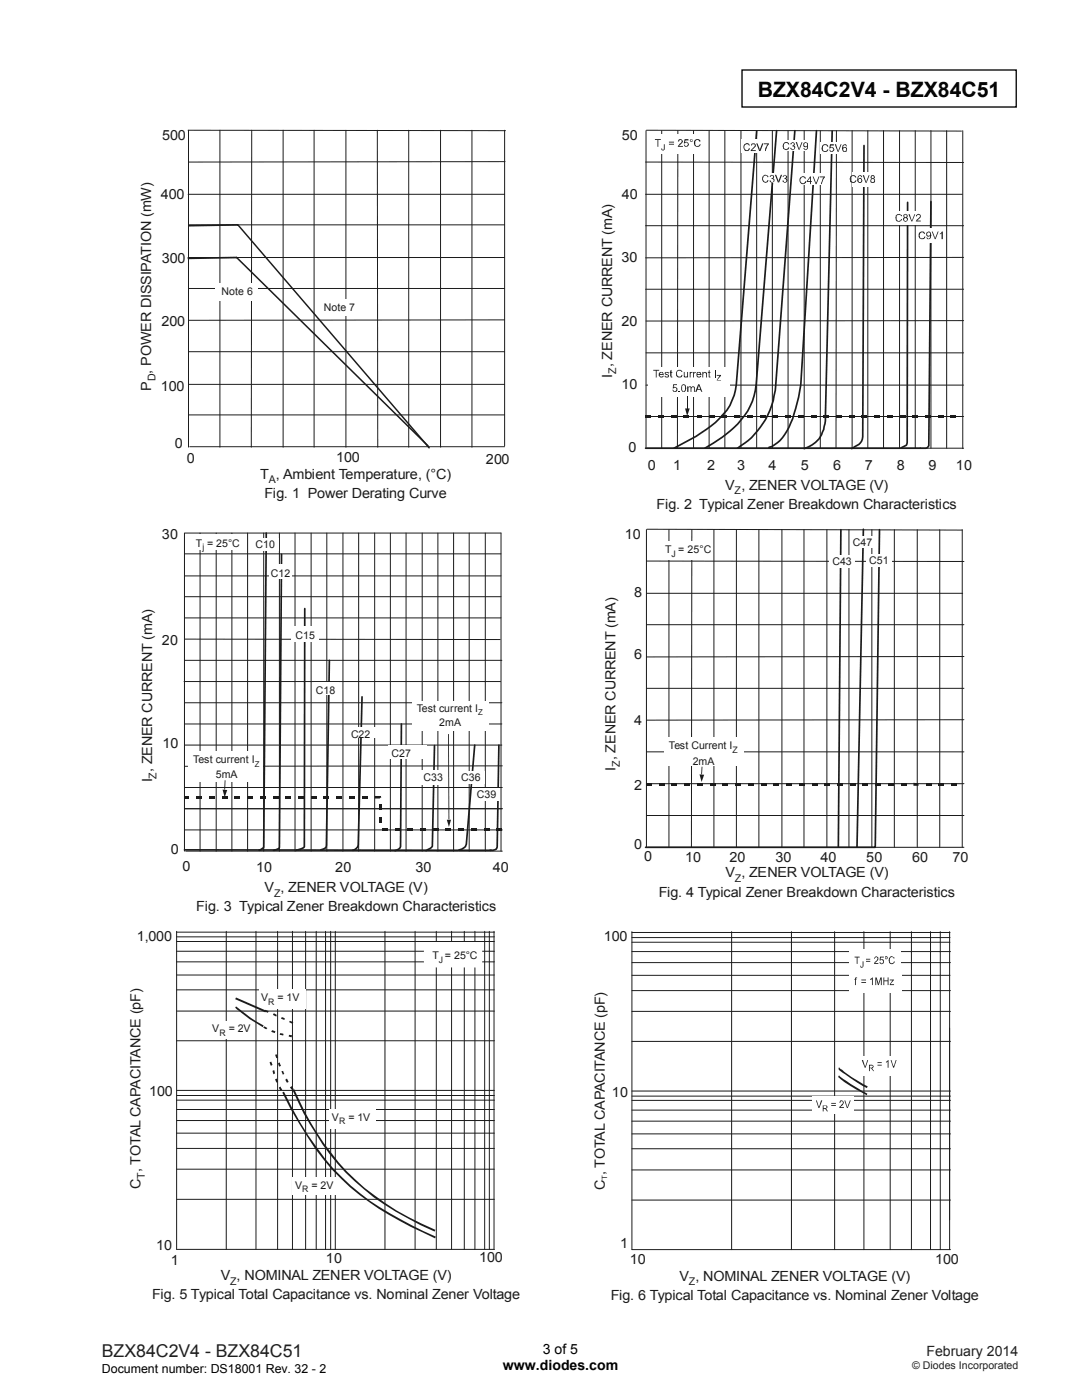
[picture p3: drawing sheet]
<svg xmlns="http://www.w3.org/2000/svg" width="216mm" height="279mm" viewBox="0 0 216 279" stroke-linecap="round" stroke-linejoin="round" font-family="sans-serif">
<path d="M148.1 14h54.7v7.4h-54.7z" fill="none" stroke="#000" stroke-width=".26"/>
<g fill="none" stroke="#1f1a17" stroke-width=".2">
<path d="M37.5 26l63.4 .1M37.5 38.8h63.2M37.6 26v63.2M43.9 26v63.2M50.2 26l-.1 63.2M56.5 26v63.2M62.7 26v63.2M69 26v63.2M75.3 26l.1 63.2M81.6 26v63.2M87.9 26v63.2M94.2 26v63.2"/>
<path d="M100.7 26v63M100.8 32.3h-63.2M37.5 51.4h63.2M37.6 44.9h63.1M37.6 57.6h63.1M37.6 76.7h63.1M37.6 70.2h63.1M100.7 63.8l-63.1 .1M37.6 82.8h63.1M37.9 89.2h62.8"/>
</g>
<g fill="#1f1a17">
<path d="M37.4 51.4l9.9-.2v.4l-9.9 .1zM47.3 51.2v.2zM47.3 51.2l38.2 37.7-.1 .3-38.2-37.6z"/>
<path d="M37.6 44.9l9.8-.2v.3l-9.8 .2zM47.4 44.7v.2zM47.5 44.7l38.3 44.6-.2 .3-38.3-44.6z"/>
</g>
<g fill="#fff">
<path d="M42.9 56.6h8.5v3.4h-8.5z"/>
<path d="M63.4 59.8h8.4v3.4h-8.4z"/>
</g>
<g fill="none" stroke="#1f1a17" stroke-width=".2">
<path d="M128.8 32.3l63.5 .1M128.8 38.8h63.2M128.9 26.1v63.4M129 26l62.9 .2M132 26.1v63.4M135.3 26.1l-.1 63.4M138.4 26.1v63.4M141.5 26.1v63.4M144.6 26.1v63.4M147.8 26.1v63.4M151 26.1v63.4M154.1 26.1v63.4"/>
<path d="M157.2 26.1v63.4M160.5 26.1v63.4M163.7 26.1v63.4M166.9 26.1l-.1 63.4M170 26.1v63.4M173.2 26.1v63.4M176.3 26.1v63.4M179.5 26.1v63.4M182.6 26.1v63.4M185.8 26.1v63.4M188.9 26.1v63.4M192.1 26.1v63.4"/>
<path d="M128.8 45h63.5M128.8 57.7h63.5M192.3 51.4l-63.5 .1M128.9 76.9h63.4M128.9 70.4h63.4M192.3 64l-63.4 .1M128.9 83.1h63.4M129.2 89.5h63.1"/>
</g>
<path d="M151 26.2l-4.1 50.6a10.9 10.9 0 0 1-4.1 7.5l-1 .7a45.7 45.7 0 0 1-7.3 4.5M155 26.1l-4.1 50.5a13.5 13.5 0 0 1-6 10.1l-4.2 2.8M158.6 26.1l-3.8 50.7a15.8 15.8 0 0 1-7.6 12.7M162.9 26.1l-3.1 50.7-.4 2.4a18.9 18.9 0 0 1-3.8 8.7l-1.6 1.2-.6 .2M166.1 26.2l-1.4 57a6.3 6.3 0 0 1-2.6 5.6l-1.6 .7M172.4 29l-.3 58.2a2.1 2.1 0 0 1-1.5 1.9l-.7 .4M181.1 40.4l-.1 47.9-.2 .6-1 .5M185.8 40.2l-.5 48.4a.76 .76 0 0 1-.6 .9h-55.9" fill="none" stroke="#1f1a17" stroke-width=".34"/>
<path d="M130 26.9h10.7v3.8h-10.7z" fill="#fff"/>
<g fill="#1f1a17">
<path d="M130.7 27.8h1.2v.1h-.5v1.4h-.2v-1.4h-.5z" fill-rule="evenodd"/>
<path d="M133.5 28.3h1v.1h-1zM133.5 28.7h1v.2h-1z" fill-rule="evenodd"/>
<path d="M135.4 27.9l.5-.1 .4 .4-.8 .9h.8v.2h-1l.3-.6a.6 .6 0 0 0 .4-.7l-.3-.1-.2 .4-.2-.1z" fill-rule="evenodd"/>
<path d="M136.6 27.8h.8v.2h-.6l-.1 .4 .2-.1 .4 .1 .2 .4-.4 .5-.5-.1-.2-.3 .5 .3 .4-.4-.3-.4-.6 .2z" fill-rule="evenodd"/>
<path d="M137.7 27.9l.3-.1 .2 .4a.31 .31 0 0 1-.4 0 .31 .31 0 0 1-.1-.3zM137.8 27.9v.3l.3-.1-.1-.2z" fill-rule="evenodd"/>
<path d="M138.6 27.9l.8-.1 .3 .2 .1 .2-.2 .1-.3-.4h-.2l-.4 .4v.6l.2 .2h.4l.5-.3-.2 .4a.79 .79 0 0 1-1-.2 .79 .79 0 0 1 0-1.1z" fill-rule="evenodd"/>
<path d="M132.5 28.8h.1v1.1l-.3 .2-.3-.1v-.4h.1l.1 .3 .3-.1z" fill-rule="evenodd"/>
</g>
<g fill="#fff">
<path d="M129.3 73.4h16.3v5.8h-16.3z"/>
<path d="M147.9 27.9h5.6v2.6h-5.6z"/>
</g>
<g fill="#1f1a17">
<path d="M148.5 28.8l.5-.3 .5 .2 .1 .3h-.1l-.2-.2h-.4a.59 .59 0 0 0-.3 .7 .59 .59 0 0 0 .7 .4l.2-.4 .1 .1-.3 .5h-.7l-.2-.6z" fill-rule="evenodd"/>
<path d="M150 28.7l.6-.1 .2 .3v.3l-.7 .8h.7v.1h-1v-.1l.8-1v-.2h-.5v.2h-.2z" fill-rule="evenodd"/>
<path d="M150.9 28.6h.3l.5 1.4 .4-1.4h.2l-.6 1.5h-.2z" fill-rule="evenodd"/>
<path d="M152.4 28.6h1l-.3 .6-.3 .9h-.1v-.4l.5-.9h-.8z" fill-rule="evenodd"/>
</g>
<path d="M152.3 34.5h4.7v2h-4.7z" fill="#fff"/>
<g fill="#1f1a17">
<path d="M152.4 35l.4-.1 .4 .2 .2 .2-.2 .1a.51 .51 0 0 0-.7-.3 .51 .51 0 0 0-.2 .7l.1 .4 .4 .1 .2-.1 .2-.3 .2 .1-.2 .3a.73 .73 0 0 1-.9 0 .73 .73 0 0 1-.2-.8z" fill-rule="evenodd"/>
<path d="M153.7 35.1l.3-.2 .5 .2v.4l-.2 .1 .2 .2v.4l-.5 .3-.5-.4 .3-.1 .1 .3 .5-.1v-.3l-.5-.2 .4-.5-.4-.1-.1 .2h-.2z" fill-rule="evenodd"/>
<path d="M154.6 34.9h.3l.4 1.3 .5-1.3h.3l-.6 1.5h-.3z" fill-rule="evenodd"/>
<path d="M156.3 35.1l.4-.2 .4 .3-.3 .4h.2l.2 .4-.2 .3a.64 .64 0 0 1-.9-.1l.2-.2 .2 .3 .4-.1v-.3l-.4-.2 .3-.3v-.3h-.3l-.2 .2h-.2z" fill-rule="evenodd"/>
</g>
<path d="M156.1 28h5.6v2.1h-5.6z" fill="#fff"/>
<g fill="#1f1a17">
<path d="M156.5 28.4a.67 .67 0 0 1 1 .4l-.2 .1-.3-.4-.4 .1-.2 .3v.6a.48 .48 0 0 0 .5 .3 .48 .48 0 0 0 .4-.4l.2 .1a.68 .68 0 0 1-.9 .4 .68 .68 0 0 1-.4-.9v-.3z" fill-rule="evenodd"/>
<path d="M157.8 28.5l.4-.1a.45 .45 0 0 1 .2 .7l.3 .2-.2 .5-.3 .2-.4-.2-.1-.3h.1l.3 .3h.2l.2-.3-.1-.2-.3-.1 .3-.5-.3-.2-.2 .3h-.2z" fill-rule="evenodd"/>
<path d="M158.8 28.4h.2l.4 1.3 .6-1.3h.1l-.6 1.5h-.1z" fill-rule="evenodd"/>
<path d="M160.4 28.5l.3-.1 .5 .3v.8l-.3 .4a.43 .43 0 0 1-.6-.4h.2a.3 .3 0 0 0 .3 .3 .3 .3 0 0 0 .3-.3v-.3l-.2 .2-.5-.1zM160.4 28.8a.35 .35 0 0 0 .7 0 .35 .35 0 0 0-.7 0z" fill-rule="evenodd"/>
</g>
<path d="M159.5 34.5h5v2.3h-5z" fill="#fff"/>
<g fill="#1f1a17">
<path d="M159.7 35.4l.5-.3 .5 .3 .1 .2h-.2a.48 .48 0 0 0-.5-.3 .48 .48 0 0 0-.4 .5 .61 .61 0 0 0 .7 .8l.2-.4h.3a.76 .76 0 0 1-1 .5 .89 .89 0 0 1-.2-1.3z" fill-rule="evenodd"/>
<path d="M161.6 35.2h.2v1h.2v.1h-.2v.4h-.2v-.4h-.6zM161.6 35.5l-.5 .7h.5z" fill-rule="evenodd"/>
<path d="M162.2 35.2h.1l.5 1.4 .5-1.4h.2l-.6 1.5h-.1z" fill-rule="evenodd"/>
<path d="M163.6 35.2h1l-.3 .6-.3 .9h-.1v-.2l.5-1.1h-.8z" fill-rule="evenodd"/>
</g>
<path d="M163.8 28.4h5.2v2.3h-5.2z" fill="#fff"/>
<g fill="#1f1a17">
<path d="M164.3 28.9l.6-.1 .4 .4-.3 .1v-.2l-.2-.1h-.4l-.2 .3v.6l.2 .2h.4l.5-.3-.1 .3a.73 .73 0 0 1-1.1 0l-.2-.6 .1-.4z" fill-rule="evenodd"/>
<path d="M165.6 28.8h.8v.2h-.6l-.1 .4 .3-.1 .3 .2 .2 .3-.4 .5-.5-.1-.1-.3 .5 .3 .3-.4-.2-.3-.6 .1z" fill-rule="evenodd"/>
<path d="M166.6 28.8h.2l.4 1.3 .5-1.3h.2l-.6 1.5h-.1z" fill-rule="evenodd"/>
<path d="M168.2 29l.6-.2 .2 .4h-.2l-.1-.2h-.4v.5l.3-.2 .4 .3-.1 .6-.6 .1a1.03 1.03 0 0 1-.1-1.3zM168.3 29.5v.5l.3 .2 .2-.2v-.3l-.2-.2z" fill-rule="evenodd"/>
</g>
<path d="M170 34.5h4.9v2.8h-4.9z" fill="#fff"/>
<g fill="#1f1a17">
<path d="M169.9 35.1a.67 .67 0 0 1 1 .3l-.2 .1-.2-.3a.52 .52 0 0 0-.7 .2l.1 .8 .5 .1 .5-.3-.1 .2a.73 .73 0 0 1-1.1 .1l-.2-.6 .1-.4z" fill-rule="evenodd"/>
<path d="M171.2 35.1l.5-.1 .4 .3-.3 .1-.1-.3h-.3l-.2 .6 .4-.2 .5 .5-.3 .5h-.4a1.05 1.05 0 0 1-.2-1.4zM171.4 35.7v.6h.3l.2-.3-.1-.3z" fill-rule="evenodd"/>
<path d="M172.1 35h.3l.4 1.3 .5-1.3h.2l-.6 1.5h-.2z" fill-rule="evenodd"/>
<path d="M173.9 35h.4l.3 .4-.3 .2 .3 .2v.4l-.3 .3h-.4l-.2-.3v-.3l.2-.3-.2-.2zM174 35.1l-.1 .5h.4v-.4zM174 35.7l-.2 .2v.3l.5 .1 .1-.4z" fill-rule="evenodd"/>
</g>
<g fill="#fff">
<path d="M178.3 42.2h5.4v2.8h-5.4z"/>
<path d="M183 45.6h5.4v2.9h-5.4z"/>
</g>
<g fill="#1f1a17">
<path d="M179 42.8l.4-.1 .5 .2 .1 .2-.2 .1a.49 .49 0 0 0-.4-.4 .49 .49 0 0 0-.5 .4v.6l.3 .3 .5-.1 .1-.3 .2 .1a.69 .69 0 0 1-.9 .4 .69 .69 0 0 1-.4-.9v-.3z" fill-rule="evenodd"/>
<path d="M180.3 42.9l.4-.2 .4 .2v.4l-.2 .1 .3 .4-.2 .3-.3 .2-.4-.2-.1-.3 .1-.3 .2-.1-.2-.2zM180.4 43l.2 .3 .3-.1-.1-.4zM180.3 43.8a.35 .35 0 0 0 .7 0 .35 .35 0 0 0-.7 0z" fill-rule="evenodd"/>
<path d="M181.3 42.8h.2l.4 1.2 .6-1.2h.1l-.6 1.4h-.1z" fill-rule="evenodd"/>
<path d="M182.8 42.9a.64 .64 0 0 1 .8-.1l.1 .5-.7 .7h.7v.2h-1l.9-.9v-.3l-.3-.2-.3 .2v.2h-.2z" fill-rule="evenodd"/>
<path d="M183.5 46.4l.7-.2 .4 .4-.2 .1a.48 .48 0 0 0-.7-.2 .48 .48 0 0 0-.1 .6l.1 .5 .6-.1 .1-.3h.3l-.1 .3a.73 .73 0 0 1-1.1 .1l-.2-.4z" fill-rule="evenodd"/>
<path d="M184.9 46.4l.4-.2a.77 .77 0 0 1 .5 1.2l-.4 .3h-.3l-.3-.3h.2a.3 .3 0 0 0 .3 .2 .3 .3 0 0 0 .3-.2v-.3l-.5 .1-.3-.2zM184.9 46.7a.35 .35 0 0 0 .7 0 .35 .35 0 0 0-.7 0z" fill-rule="evenodd"/>
<path d="M185.9 46.2h.2l.5 1.4 .5-1.4h.2l-.6 1.5h-.2z" fill-rule="evenodd"/>
<path d="M188 46.2h.1v1.5h-.2v-1.2l-.4 .3z" fill-rule="evenodd"/>
<path d="M130.3 73.8h1.2v.2h-.5v1.3h-.1v-1.3h-.6z" fill-rule="evenodd"/>
<path d="M131.6 74.3h.7l.2 .5h-.9l.3 .4 .6-.2-.2 .2-.5 .1-.4-.3v-.4zM131.8 74.4l-.2 .3h.7l-.3-.4z" fill-rule="evenodd"/>
<path d="M132.8 74.2h.5l.2 .2-.2 .2a.22 .22 0 0 0-.2-.3 .22 .22 0 0 0-.2 .3l.6 .2v.4l-.2 .1-.6-.1-.1-.2 .6 .2 .1-.3a.48 .48 0 0 1-.6-.6z" fill-rule="evenodd"/>
<path d="M133.7 74l.3-.2v.4h.2v.2h-.2v.8h.2v.1h-.3l-.2-.3z" fill-rule="evenodd"/>
<path d="M135.1 74a.66 .66 0 0 1 1.1 .2l-.4-.2h-.4l-.3 .2 .1 .8 .6 .2 .2-.4h.2l-.2 .4a.79 .79 0 0 1-1.1-.2v-.7z" fill-rule="evenodd"/>
<path d="M136.4 74.2h.2l.1 1h.3l.1-1h.2v1.1h-.2v-.1l-.1 .1h-.4l-.2-.1z" fill-rule="evenodd"/>
<path d="M137.6 74.2h.2v.2l.1-.2h.3l-.4 .4v.7h-.2z" fill-rule="evenodd"/>
<path d="M138.3 74.2h.2v.2l.1-.2h.3l-.1 .2h-.2l-.1 .9h-.2z" fill-rule="evenodd"/>
<path d="M139.1 74.3l.5-.1 .4 .5-.9 .1 .2 .4 .6-.2-.1 .2-.6 .1a.74 .74 0 0 1-.1-1zM139.2 74.4l-.1 .3h.6l-.2-.4z" fill-rule="evenodd"/>
<path d="M140.1 74.2h.2v.2l.2-.2 .5 .1 .1 1h-.2l-.1-.9h-.4l-.1 .9h-.2z" fill-rule="evenodd"/>
<path d="M141.6 73.8v.4h.2v.2h-.2v.8h.2v.1l-.4-.1v-.8h-.2z" fill-rule="evenodd"/>
<path d="M134.3 76.7h.8v.2h-.6l-.1 .4h.5l.3 .2v.4l-.3 .3-.6-.1-.1-.3 .2 .2a.34 .34 0 0 0 .5-.1 .34 .34 0 0 0 0-.4 .34 .34 0 0 0-.5-.1l-.2 .1z" fill-rule="evenodd"/>
<path d="M136 76.9a.5 .5 0 0 1 .6-.1 .5 .5 0 0 1 .3 .5v.1l-.1 .6-.2 .2h-.4a1.53 1.53 0 0 1-.2-1.3zM136.2 76.9l-.1 .9 .3 .3 .2-.1a1.02 1.02 0 0 0-.1-1.1z" fill-rule="evenodd"/>
<path d="M137.1 77.1h.2v.2l.2-.2h.4l.1 .2 .1-.2h.4l.1 .2v.9h-.1l-.1-.9h-.3l-.1 .2v.7h-.2v-.9h-.3l-.1 .9h-.3z" fill-rule="evenodd"/>
<path d="M139.3 76.7h.3l.5 1.5h-.1l-.3-.4h-.6l-.1 .4h-.3zM139.5 76.9l-.3 .7h.5z" fill-rule="evenodd"/>
<path d="M143 74.8h.9l-.7 1 .7 .1h-.9l.7-.9h-.7z" fill-rule="evenodd"/>
</g>
<g fill="#1f1a17">
<path d="M128.8 82.8h1v.5h-1z"/>
<path d="M131.4 82.8h1v.5h-1z"/>
<path d="M133.9 82.8h1v.5h-1z"/>
<path d="M136.4 82.8h1.1v.5h-1.1z"/>
<path d="M139 82.8h1v.5h-1z"/>
<path d="M141.5 82.8h1v.5h-1z"/>
<path d="M144 82.8h1.1v.5h-1.1z"/>
<path d="M146.6 82.8h1v.5h-1z"/>
<path d="M149.1 82.8h1v.5h-1z"/>
<path d="M151.7 82.8h1v.5h-1z"/>
<path d="M154.2 82.8h1v.5h-1z"/>
<path d="M156.7 82.8h1.1v.5h-1.1z"/>
<path d="M159.3 82.8h1v.5h-1z"/>
<path d="M161.8 82.8h1v.5h-1z"/>
<path d="M164.4 82.8h1v.5h-1z"/>
<path d="M166.9 82.8h1v.5h-1z"/>
<path d="M169.4 82.8h1.1v.5h-1.1z"/>
<path d="M172 82.8h1v.5h-1z"/>
<path d="M174.5 82.8h1v.5h-1z"/>
<path d="M177 82.8h1.1v.5h-1.1z"/>
<path d="M179.6 82.8h1v.5h-1z"/>
<path d="M182.1 82.8h1v.5h-1z"/>
<path d="M184.7 82.8h1v.5h-1z"/>
<path d="M187.2 82.8h1v.5h-1z"/>
<path d="M189.7 82.8h1.1v.5h-1.1z"/>
<path d="M142.6 73.8h.2v1.5h-.2z"/>
<path d="M135.4 78h.3v.2h-.3z"/>
</g>
<path d="M137.1 79v2.5" fill="none" stroke="#1f1a17" stroke-width=".2"/>
<path d="M136.7 81.5h.9l-.5 1.5 .5-1.5-.5 1.5z" fill-rule="evenodd" fill="#1f1a17"/>
<g fill="none" stroke="#1f1a17" stroke-width=".2">
<path d="M36.8 106.4v63.5M36.9 106.4h63.1v63.5M36.9 119.1h63.1M36.9 114.9h63.1M36.9 110.5h63.1M39.9 106.4v63.5M43.1 106.4v63.5M46.3 106.4v63.5M49.4 106.4v63.5M52.6 106.4v63.5M55.8 106.4v63.5M58.9 106.4v63.5"/>
<path d="M62.1 106.4v63.5M65.2 106.4v63.5M68.4 106.4v63.5M71.6 106.4v63.5M74.8 106.4v63.5M77.9 106.4v63.5M81 106.4v63.5M84.2 106.4v63.5M87.4 106.4v63.5M90.5 106.4v63.5M93.6 106.4v63.5M96.8 106.4v63.5"/>
<path d="M36.7 136h63.2M36.8 131.8h63.3M36.9 127.6h62.9M36.9 123.3h63.1M36.8 140.3h63.3M36.8 144.5h63.3M36.8 148.7h63.3M36.8 157.2h63.4M100.2 152.8l-63.4 .1M36.8 165.6h63.4M36.8 161.4h63.4M37.1 169.9h63.1"/>
</g>
<path d="M53.1 106.4l-.5 62.7-.9 .6M56.2 110.6l-.4 58.5-.2 .3-1 .3M60.8 121.5l-.1 47.5-.5 .4-1.1 .3M65.7 131.8l-.6 37a1.05 1.05 0 0 1-1.1 .8M72.2 139.1l-.7 29.6a1.44 1.44 0 0 1-1.1 1M80.1 144.5l-.2 24.4a1.3 1.3 0 0 1-1.1 .9M86.7 148.8l-.4 19.8a.89 .89 0 0 1-.9 .9l-.4 .3M94.7 148.7l-1.7 19.8a1.73 1.73 0 0 1-1.6 1.2l-54.6-.1M99.5 148.7l-.4 20.6a1.29 1.29 0 0 1-1.3 .4" fill="none" stroke="#1f1a17" stroke-width=".34"/>
<g fill="#1f1a17">
<path d="M36.7 158.9h1v.5h-1z"/>
<path d="M39.2 158.9h1.1v.5h-1.1z"/>
<path d="M41.8 158.9h1v.5h-1z"/>
<path d="M44.3 158.9h1v.5h-1z"/>
<path d="M46.9 158.9h1v.5h-1z"/>
<path d="M49.4 158.9h1v.5h-1z"/>
<path d="M51.9 158.9h1.1v.5h-1.1z"/>
<path d="M54.5 158.9h1v.5h-1z"/>
<path d="M57 158.9h1v.5h-1z"/>
<path d="M59.5 158.9h1.1v.5h-1.1z"/>
<path d="M62.1 158.9h1v.5h-1z"/>
<path d="M64.6 158.9h1v.5h-1z"/>
<path d="M67.2 158.9h1v.5h-1z"/>
<path d="M69.7 158.9h1v.5h-1z"/>
<path d="M72.2 158.9h1.1v.5h-1.1z"/>
<path d="M74.8 158.9h1l.2 .2-.2-.2h.2v.2l-.2 .3h-1z"/>
<path d="M75.5 159.1h.5z"/>
<path d="M75.6 160.6h.5v1h-.5z"/>
<path d="M75.7 163.2h.5v1h-.5z"/>
<path d="M76.3 165.2h1v.5h-1z"/>
<path d="M78.8 165.2h1v.5h-1z"/>
<path d="M81.4 165.2h1v.5h-1z"/>
<path d="M83.9 165.2h1v.5h-1z"/>
<path d="M86.4 165.2h1.1v.5h-1.1z"/>
<path d="M89 165.2h1v.5h-1z"/>
<path d="M91.5 165.2h1v.5h-1z"/>
<path d="M94 165.2h1.1v.5h-1.1z"/>
<path d="M96.6 165.2h1v.5h-1z"/>
<path d="M99.1 165.2h1v.5h-1z"/>
</g>
<g fill="#fff">
<path d="M37.5 106.7h11.1v3.1h-11.1z"/>
<path d="M37.7 149.9h14.8v6.2h-14.8z"/>
<path d="M82.3 139.9h15.3v5.9h-15.3z"/>
<path d="M50.3 107.3h5.4v2.6h-5.4z"/>
<path d="M53.8 112.7h4.5v2.8h-4.5z"/>
<path d="M62.7 136.3h4.9v2.4h-4.9z"/>
<path d="M68.9 145.2h6.5v2.1h-6.5z"/>
<path d="M77.5 148.8h7.6v2.6h-7.6z"/>
<path d="M83.5 153.7h6v2.8h-6z"/>
<path d="M91.4 154h5.4v2.5h-5.4z"/>
<path d="M94.5 157.4h5.3v2.5h-5.3z"/>
<path d="M58.1 125h5.5v3.1h-5.5z"/>
</g>
<path d="M44.8 155.7h.2l-.1 1.9h-.2z" fill="#1f1a17"/>
<path d="M44.4 157.6l.9 .1-.5 1.4 .5-1.4-.5 1.4z" fill-rule="evenodd" fill="#1f1a17"/>
<path d="M89.5 146.5v17" fill="none" stroke="#1f1a17" stroke-width=".25"/>
<path d="M89.2 163.6h.8l-.4 1.4 .4-1.4-.4 1.4z" fill-rule="evenodd" fill="#1f1a17"/>
<g fill="none" stroke="#1f1a17" stroke-width=".2">
<path d="M129 118.4h63.1M129 112l63.3 .1M129 105.7v63.4M129.1 105.6l62.9 .2M133.5 105.7v63.4M138 105.7v63.4M142.5 105.7v63.4M146.9 105.7v63.4M151.4 105.7v63.4M156 105.7v63.4M160.4 105.7v63.4M165 105.7v63.4"/>
<path d="M169.4 105.7v63.4M174 105.7v63.4M178.5 105.7v63.4M183 105.7v63.4M187.5 105.7v63.4M192 105.7v63.4M129 124.7h63.3M129 137.4h63.3M192.3 131l-63.3 .1M129 156.4h63.3M129 150.1h63.3M192.3 143.6l-63.3 .1"/>
<path d="M36.8 161.4h63.4M129 162.8h63.3M129.2 169.1h63.1"/>
</g>
<path d="M167.8 105.7l-.5 63.3M172.3 105.6l-1.3 63.4M175.5 105.7l-.9 63.4h-45.8M91.6 169.7h6.4" fill="none" stroke="#1f1a17" stroke-width=".34"/>
<g fill="#fff">
<path d="M131.8 108.1h10.1v3.6h-10.1z"/>
<path d="M132.6 147.2h15.9v5.6h-15.9z"/>
<path d="M165.4 110.8h5v2.4h-5z"/>
<path d="M169.8 107h4.4v2.3h-4.4z"/>
<path d="M173 110.6h5v2.6h-5z"/>
</g>
<g fill="#1f1a17">
<path d="M129 156.2h1v.5h-1z"/>
<path d="M131.5 156.2h1v.5h-1z"/>
<path d="M134.1 156.2h1v.5h-1z"/>
<path d="M136.6 156.2h1v.5h-1z"/>
<path d="M139.1 156.2h1.1v.5h-1.1z"/>
<path d="M141.7 156.2h1v.5h-1z"/>
<path d="M144.2 156.2h1v.5h-1z"/>
<path d="M146.8 156.2h1v.5h-1z"/>
<path d="M149.3 156.2h1v.5h-1z"/>
<path d="M151.8 156.2h1.1v.5h-1.1z"/>
<path d="M154.4 156.2h1v.5h-1z"/>
<path d="M157 156.2h1v.5h-1z"/>
<path d="M159.5 156.2h1v.5h-1z"/>
<path d="M162 156.2h1v.5h-1z"/>
<path d="M164.6 156.2h1v.5h-1z"/>
<path d="M167.1 156.2h1v.5h-1z"/>
<path d="M169.7 156.2h1v.5h-1z"/>
<path d="M172.2 156.2h1v.5h-1z"/>
<path d="M174.7 156.2h1v.5h-1z"/>
<path d="M177.3 156.2h1v.5h-1z"/>
<path d="M179.8 156.2h1v.5h-1z"/>
<path d="M182.3 156.2l1 .1v.5h-1z"/>
<path d="M184.8 156.3h1v.5h-1z"/>
<path d="M187.3 156.3h1.1v.5h-1.1z"/>
<path d="M189.9 156.3h1v.5h-1z"/>
<path d="M140 153h.2l-.1 1.5h-.2z"/>
</g>
<path d="M139.6 154.5l.9 .1-.5 1.5 .5-1.5-.5 1.5z" fill-rule="evenodd" fill="#1f1a17"/>
<g fill="none" stroke="#1f1a17" stroke-width=".2">
<path d="M35.2 194.6h63.5M35.2 197.5h63.5M35.2 187.9h63.5M35.2 187h63.5M35.2 186h63.5M35.2 185.9v63.4h63.5M35.2 189.8h63.5M35.2 192h63.5M45.1 185.9v63.4M51.1 185.9v63.4M55.4 185.9v63.4M58.4 185.9v63.4"/>
<path d="M61 185.9v63.4M63.1 185.9v63.4M65 185.9v63.4M66 185.9v63.4M66.9 185.9v63.4M76.8 185.9v63.4M82.8 185.9v63.4M87.1 185.9v63.4M90.1 185.9v63.4M92.6 185.9v63.4M94.8 185.9v63.4M96.7 185.9v63.4"/>
<path d="M97.6 185.9v63.4M98.6 185.9v63.4M35.2 207.7h63.5M35.2 201.8h63.5M35.2 217.6h63.5M35.2 219.6h63.5M35.2 218.6h63.5M35.2 226.1h63.5M35.2 239.4h63.5M35.2 229.2h63.5M35.2 221.4h63.5M35.2 233.3h63.5"/>
<path d="M35.2 223.6h63.5"/>
</g>
<path d="M84.7 188.2h11.4v4.8h-11.4z" fill="#fff"/>
<path d="M84.7 188.2h11.4v4.8h-11.4z" fill="none" stroke="#fff" stroke-width=".2"/>
<g fill="#fff">
<path d="M86 189.1h9.9v3.9h-9.9z"/>
<path d="M65.8 221.3h9.2v3.9h-9.2z"/>
<path d="M41.7 203.7h9.1v3.5h-9.1z"/>
<path d="M51.7 197.5h9.2v3.9h-9.2z"/>
<path d="M58.2 234.9h9.1v3.5h-9.1z"/>
</g>
<g fill="#1f1a17">
<path d="M52.5 205.1l.3-.3 .6 .4-.3 .2z"/>
<path d="M54.3 205.6l.7 .2-.2 .4-.7-.3z"/>
<path d="M55.9 206.2l.7 .2-.1 .3-.7-.2z"/>
<path d="M57.7 206.5l.6 .1-.1 .4-.6-.1z"/>
<path d="M52.9 201.5l.7 .3-.2 .3-.5-.2z"/>
<path d="M54.6 202.2l.6 .3-.1 .4-.6-.4z"/>
<path d="M56.2 203l.6 .2-.1 .4-.6-.3z"/>
<path d="M57.8 203.7l.7 .3-.1 .3-.7-.3z"/>
<path d="M47.1 199.1l6 2.6-.2 .3-6-2.6z"/>
<path d="M53.8 212l.3-.1 .3 .6-.4 .2z"/>
<path d="M54.4 213.7l.3-.1 .2 .6-.4 .2z"/>
<path d="M54.9 215.4l.3-.2 .3 .7-.3 .2z"/>
<path d="M55.6 217l.4-.1 .3 .5-.3 .3z"/>
<path d="M57.8 217l.4-.2 .4 .6-.3 .1z"/>
<path d="M56.9 215.5l.4-.3 .3 .7-.3 .2z"/>
<path d="M56.2 213.8l.3-.1 .2 .6-.3 .2z"/>
<path d="M55.5 212.2l.3-.2 .3 .7-.4 .2z"/>
<path d="M54.9 210.5l.3-.1 .3 .7-.4 .1z"/>
<path d="M47.1 200.9l.8 .5-.3 .3-.7-.6zM47.9 201.4l2.2 1.7 2.5 1.6-.2 .3-2.6-1.6-2.2-1.7z"/>
<path d="M56.3 218l.4-.1a59.9 59.9 0 0 0 11.6 17l1.7 1.7-.2 .3a49 49 0 0 1-10.2-12.8l-1.7-2.8zM70 236.6a61.3 61.3 0 0 0 14.5 9.1l2.5 1.1-.2 .3a68.2 68.2 0 0 1-17-10.2z"/>
<path d="M58.4 217.5l.3-.1a56.8 56.8 0 0 0 10.5 16.4l-.3 .2a60.3 60.3 0 0 1-10.5-16.5zM69.2 233.8a53.7 53.7 0 0 0 17.7 11.6l-.2 .4a54.8 54.8 0 0 1-17.8-11.8z"/>
</g>
<g fill="none" stroke="#1f1a17" stroke-width=".2">
<path d="M126.1 185.9v63.5h63.6M126.1 194.6h63.5M126.1 188h63.5M126.1 187.1h63.5M126.1 186.1h63.5M126.1 189.9h63.6M126.1 192.1h63.6M126.1 197.7h63.6M146 185.9v63.5M157.9 185.9v63.5M166.5 185.9v63.5M172.4 185.9v63.5"/>
<path d="M177.6 185.9v63.5M181.9 185.9v63.5M185.7 185.9v63.5M187.6 185.9v63.5M189.5 185.9v63.5M126.1 201.8h63.6M126.1 217.7h63.6M126.1 219.6h63.6M126.1 218.8h63.6M126.1 207.8h63.6M126.1 239.5h63.6M126.1 229.3h63.6"/>
<path d="M126.1 221.6h63.6M126.1 233.5h63.6M126.1 223.8h63.6M126.1 226.3h63.6"/>
</g>
<g fill="#fff">
<path d="M169.4 189.4h10.3v4.6h-10.3z"/>
<path d="M169.4 193.6h10.4v4.5h-10.4z"/>
</g>
<g fill="#1f1a17">
<path d="M170.5 190.9h1v.2h-.4v1.3h-.2v-1.3h-.4z" fill-rule="evenodd"/>
<path d="M172.8 191.3h.9v.2h-.9zM172.8 191.8h.9v.1h-.9z" fill-rule="evenodd"/>
<path d="M174.5 191.1l.3-.3 .5 .3-.1 .6-.6 .5h.7v.2h-.9l.2-.5 .5-.5-.2-.4-.5 .3z" fill-rule="evenodd"/>
<path d="M175.6 190.9h.8v.2h-.6l-.1 .4 .4-.1 .3 .3-.1 .6-.4 .1-.3-.1-.1-.3 .5 .3 .2-.5-.3-.3-.4 .2z" fill-rule="evenodd"/>
<path d="M176.6 190.9l.4-.1 .1 .5-.4 .1zM176.7 191l.1 .3 .2-.1v-.2z" fill-rule="evenodd"/>
<path d="M177.6 190.9l.4-.1 .5 .3-.2 .2v-.1l-.2-.2-.5 .2v.9l.4 .2 .2-.1 .2-.3h.2a.71 .71 0 0 1-1 .5 .93 .93 0 0 1 0-1.5z" fill-rule="evenodd"/>
<path d="M172.1 191.9h.2v1l-.1 .1-.4 .1-.2-.3 .2-.1 .1 .3h.2z" fill-rule="evenodd"/>
<path d="M170.7 195.1h.3v.1h-.2v.3l.1 .1h-.1v1h-.2v-1l-.2-.1h.2z" fill-rule="evenodd"/>
<path d="M171.9 195.5h.9v.2h-.9zM171.9 196h.9v.2h-.9z" fill-rule="evenodd"/>
<path d="M173.7 195.4l.5-.3v1.5h-.2v-1.2l-.3 .2z" fill-rule="evenodd"/>
<path d="M174.7 195.1h.2l.4 1.2 .4-1.2h.2v1.5h-.1v-1.3l-.5 1.3h-.1l-.4-1.3v1.3h-.1z" fill-rule="evenodd"/>
<path d="M176.3 195.1h.1v.6h.7v-.6h.2v1.5h-.2v-.8h-.7v.8h-.1z" fill-rule="evenodd"/>
<path d="M177.5 195.5h.9l-.7 .9h.7v.2h-.9l.6-1-.6 .1z" fill-rule="evenodd"/>
</g>
<path d="M171.6 210.8h8.3v3.9h-8.3z" fill="#fff"/>
<g fill="#1f1a17">
<path d="M172 211.6h.2l.4 1.3 .5-1.3h.1l-.5 1.5h-.1z" fill-rule="evenodd"/>
<path d="M175.1 212h.8v.2h-.8zM175.1 212.5h.8v.2h-.8z" fill-rule="evenodd"/>
<path d="M176.8 211.9l.5-.3v1.5h-.2v-1.2l-.2 .2z" fill-rule="evenodd"/>
<path d="M177.7 211.6h.2l.4 1.3 .4-1.3h.2l-.5 1.5h-.2z" fill-rule="evenodd"/>
<path d="M173.4 212.5h.6a.4 .4 0 0 1 .3 .4 .4 .4 0 0 1-.3 .4l.4 .5h-.2l-.5-.6h-.1v.6h-.2zM173.6 212.7v.4h.4l.2-.2-.1-.2z" fill-rule="evenodd"/>
</g>
<path d="M162.1 218.8h8.3v3.5h-8.3z" fill="#fff"/>
<g fill="#1f1a17">
<path d="M162.8 219.6h.2l.4 1.4 .4-1.4h.3l-.6 1.5h-.2z" fill-rule="evenodd"/>
<path d="M165.9 220.1h.9v.2h-.9zM165.9 220.5h.9v.2h-.9z" fill-rule="evenodd"/>
<path d="M167.6 219.7a.49 .49 0 0 1 .7 .2 .49 .49 0 0 1-.2 .6l-.4 .5h.7v.1h-.9l.1-.3 .1-.1a.65 .65 0 0 0 .4-.9h-.3l-.2 .3-.1-.1z" fill-rule="evenodd"/>
<path d="M168.5 219.6h.2l.4 1.4 .5-1.4h.2l-.6 1.5h-.2z" fill-rule="evenodd"/>
<path d="M164.2 220.6h.7l.2 .2v.2l-.3 .3 .4 .5h-.2l-.3-.5h-.4v.5h-.1zM164.3 220.7v.4l.6-.1-.1-.3z" fill-rule="evenodd"/>
</g>
<g fill="#1f1a17">
<path d="M167.5 213.1l-.2 .2zM167.5 213.1l-.1 .2zM167.5 213.1l.6 .4-.3 .3-.5-.5zM168.1 213.5l.6 .6-.1 .3-.8-.6zM168.7 214.1l1.2 .8 3.2 1.9-.1 .3-2-1.1-2.4-1.6z"/>
<path d="M167.4 214.7l-.2 .2zM167.3 214.8l.2-.1zM167.5 214.7l.5 .4-.3 .3-.5-.5zM167.7 215.4l.3-.3 .7 .5-.2 .4zM168.7 215.6l4.4 2.6-.1 .4-4.5-2.6z"/>
</g>
<text font-size="4.2" x="151.2" y="19.3">BZX84C2V4 - BZX84C51</text>
<text font-size="3.5" fill="#231f20" x="20.3" y="270.9">BZX84C2V4 - BZX84C51</text>
<g font-size="2.8" fill="#1f1a17">
<text x="32.4" y="27.9">500</text>
<text x="124.1" y="28">50</text>
<text x="32.1" y="39.7">400</text>
<text x="124.1" y="39.7">40</text>
<text x="32.3" y="52.4">300</text>
<text x="124" y="52.3">30</text>
<text x="32.2" y="65">200</text>
<text x="124" y="65">20</text>
<text x="30.2" y="78" transform="rotate(-90 30.2 78)">P , POWER DISSIPATION (mW)</text>
<text x="122.1" y="75.4" transform="rotate(-90 122.1 75.4)">I , ZENER CURRENT (mA)</text>
<text x="124" y="77.7">10</text>
<text x="32.1" y="78.1">100</text>
<text x="34.9" y="89.5">0</text>
<text x="37.3" y="92.5">0</text>
<text x="51.9" y="95.5">T , Ambient Temperature, (°C)</text>
<text x="67.1" y="92.3">100</text>
<text x="97" y="92.6">200</text>
<text x="125.4" y="90.1">0</text>
<text x="129.2" y="93.8">0</text>
<text x="134.3" y="93.8">1</text>
<text x="141.1" y="93.8">2</text>
<text x="147.1" y="93.8">3</text>
<text x="153.4" y="93.8">4</text>
<text x="159.8" y="93.8">5</text>
<text x="166.2" y="93.8">6</text>
<text x="172.6" y="93.9">7</text>
<text x="179" y="93.8">8</text>
<text x="185.3" y="93.8">9</text>
<text x="190.8" y="93.8">10</text>
<text x="52.8" y="99.3">Fig. 1 Power Derating Curve</text>
<text x="131" y="101.6">Fig. 2 Typical Zener Breakdown Characteristics</text>
<text x="144.7" y="97.8">V , ZENER VOLTAGE (V)</text>
<text x="32.3" y="107.6">30</text>
<text x="124.7" y="107.7">10</text>
<text x="126.5" y="119.2">8</text>
<text x="32.3" y="128.7">20</text>
<text x="126.5" y="131.4">6</text>
<text x="32.4" y="149.4">10</text>
<text x="126.5" y="144.7">4</text>
<text x="122.8" y="153.9" transform="rotate(-90 122.8 153.9)">I , ZENER CURRENT (mA)</text>
<text x="30.4" y="156.1" transform="rotate(-90 30.4 156.1)">I , ZENER CURRENT (mA)</text>
<text x="126.5" y="157.6">2</text>
<text x="34.1" y="170.5">0</text>
<text x="36.4" y="173.9">0</text>
<text x="51.1" y="173.9">10</text>
<text x="66.9" y="173.9">20</text>
<text x="82.9" y="173.9">30</text>
<text x="98.4" y="173.9">40</text>
<text x="126.5" y="169.4">0</text>
<text x="128.6" y="171.9">0</text>
<text x="136.7" y="172.1">10</text>
<text x="145.6" y="172">20</text>
<text x="154.7" y="172">30</text>
<text x="163.7" y="172">40</text>
<text x="172.9" y="172">50</text>
<text x="182" y="172.1">60</text>
<text x="190.1" y="172">70</text>
<text x="52.8" y="178.1">V , ZENER VOLTAGE (V)</text>
<text x="131.4" y="178.9">Fig. 4 Typical Zener Breakdown Characteristics</text>
<text x="144.7" y="175.1">V , ZENER VOLTAGE (V)</text>
<text x="39.2" y="181.9">Fig. 3 Typical Zener Breakdown Characteristics</text>
<text x="27.3" y="187.9">1,000</text>
<text x="120.5" y="187.8">100</text>
<text x="29.7" y="218.8">100</text>
<text x="122.1" y="218.9">10</text>
<text x="28" y="237.2" transform="rotate(-90 28 237.2)">C , TOTAL CAPACITANCE (pF)</text>
<text x="120.7" y="237.5" transform="rotate(-90 120.7 237.5)">C , TOTAL CAPACITANCE (pF)</text>
<text x="31.2" y="249.5">10</text>
<text x="95.6" y="251.8">100</text>
<text x="123.7" y="249.1">1</text>
<text x="34.1" y="252.4">1</text>
<text x="44" y="255.5">V , NOMINAL ZENER VOLTAGE (V)</text>
<text x="65" y="252.1">10</text>
<text x="125.7" y="252.3">10</text>
<text x="135.6" y="255.6">V , NOMINAL ZENER VOLTAGE (V)</text>
<text x="186.6" y="252.2">100</text>
<text x="30.3" y="259.3">Fig. 5 Typical Total Capacitance vs. Nominal Zener Voltage</text>
<text x="121.9" y="259.4">Fig. 6 Typical Total Capacitance vs. Nominal Zener Voltage</text>
</g>
<g font-size="2.8">
<text x="100.3" y="273.5">www.diodes.com</text>
<text x="108.3" y="270.2">3 of 5</text>
</g>
<text font-size="2.8" fill="#231f20" x="184.8" y="270.6">February 2014</text>
<text font-size="2.5" x="20.3" y="274">Document number: DS18001 Rev. 32 - 2</text>
<g font-size="2.1" fill="#1f1a17">
<text x="44.2" y="58.9">Note 6</text>
<text x="64.6" y="62.1">Note 7</text>
<text x="31" y="76.1" transform="rotate(-90 31 76.1)">D</text>
<text x="123" y="74.7" transform="rotate(-90 123 74.7)">Z</text>
<text x="53.6" y="96.4">A</text>
<text x="146.6" y="98.7">Z</text>
<text x="39.1" y="109.1">T = 25°C</text>
<text x="51" y="109.3">C10</text>
<text x="132.7" y="110.4">T = 25°C</text>
<text x="166.1" y="112.8">C43</text>
<text x="170.2" y="109">C47</text>
<text x="173.5" y="112.6">C51</text>
<text x="54.1" y="115.2">C12</text>
<text x="58.9" y="127.6">C15</text>
<text x="63" y="138.6">C18</text>
<text x="83.1" y="142">Test current I</text>
<text x="70" y="147.3">C22</text>
<text x="87.6" y="144.9">2mA</text>
<text x="133.5" y="149.5">Test Current I</text>
<text x="31.2" y="155.4" transform="rotate(-90 31.2 155.4)">Z</text>
<text x="38.6" y="152.3">Test current I</text>
<text x="43.1" y="155.2">5mA</text>
<text x="78.1" y="151.1">C27</text>
<text x="84.5" y="155.8">C33</text>
<text x="92" y="155.9">C36</text>
<text x="123.7" y="153" transform="rotate(-90 123.7 153)">Z</text>
<text x="138.2" y="152.6">2mA</text>
<text x="95.1" y="159.3">C39</text>
<text x="54.7" y="178.9">Z</text>
<text x="146.6" y="176">Z</text>
<text x="86.3" y="191.4">T = 25°C</text>
<text x="52.1" y="199.7">V</text>
<text x="55.4" y="199.7">= 1V</text>
<text x="42.4" y="206">V</text>
<text x="45.7" y="206">= 2V</text>
<text x="66.2" y="223.6">V</text>
<text x="69.5" y="223.6">= 1V</text>
<text x="28.9" y="235.2" transform="rotate(-90 28.9 235.2)">T</text>
<text x="58.9" y="237.2">V</text>
<text x="62.2" y="237.2">= 2V</text>
<text x="45.9" y="256.4">Z</text>
<text x="137.4" y="256.4">Z</text>
</g>
<text font-size="2.1" fill="#231f20" x="182" y="273.2">© Diodes Incorporated</text>
<g font-size="1.8" fill="#1f1a17">
<text x="40.4" y="109.8">j</text>
<text x="134" y="111.1">J</text>
<text x="146.2" y="150.3">Z</text>
<text x="87.6" y="192.1">J</text>
<text x="53.5" y="200.5">R</text>
<text x="43.8" y="206.7">R</text>
<text x="67.7" y="224.3">R</text>
<text x="60.3" y="237.9">R</text>
</g>
<g font-size="1.6" fill="#1f1a17">
<text x="95.4" y="142.6">Z</text>
<text x="50.8" y="153">Z</text>
</g>
<text font-size="1.4" fill="#1f1a17" x="121.2" y="235.4" transform="rotate(-90 121.2 235.4)">T</text>
</svg>
